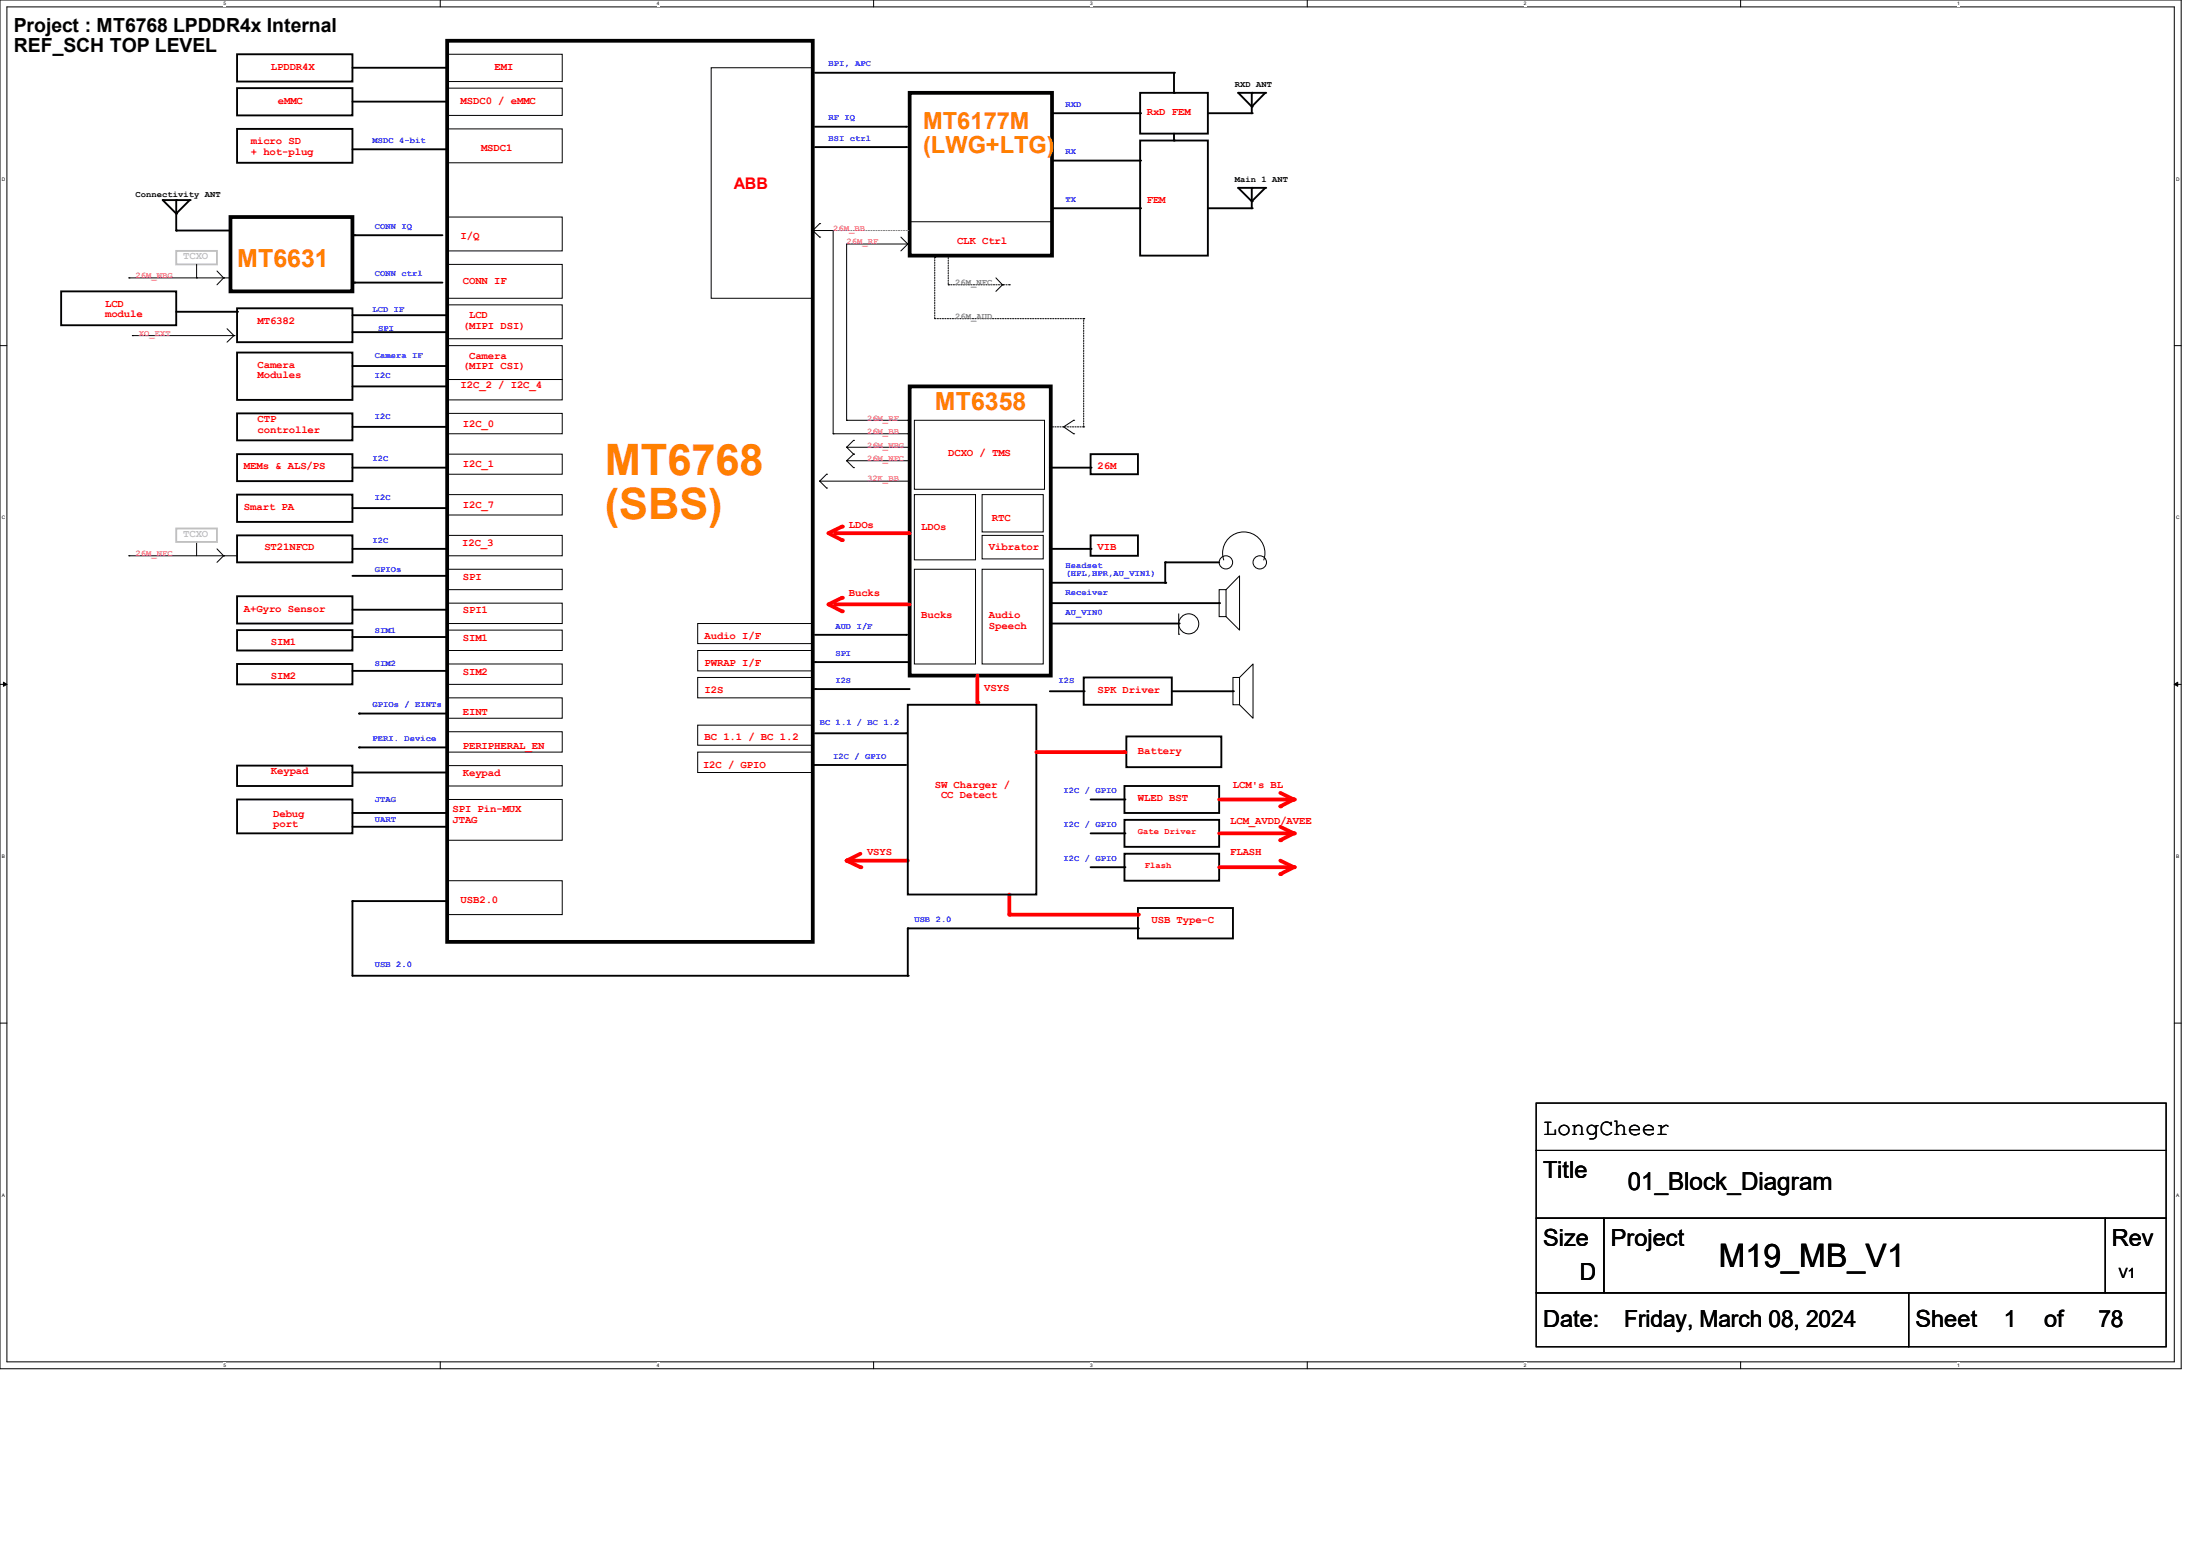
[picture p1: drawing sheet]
<svg xmlns="http://www.w3.org/2000/svg" width="297mm" height="210mm" viewBox="0 0 297 210" stroke-linecap="round" stroke-linejoin="round" font-family="sans-serif">
<path d="M0 0h294.5v184.7h-294.5zM.9 .9h292.6v182.9h-292.6z" fill="none" stroke="#000" stroke-width=".14"/>
<g fill="#fff">
<path d="M30.2 .1h.3v.7h-.3z"/>
<path d="M30.2 183.9h.3v.8h-.3z"/>
</g>
<path d="M59.4 0v.9M59.4 183.8v.9" fill="none" stroke="#000" stroke-width=".14"/>
<g fill="#fff">
<path d="M88.7 .1h.3v.7h-.3z"/>
<path d="M88.7 183.9h.3v.8h-.3z"/>
</g>
<path d="M117.9 0v.9M117.9 183.8v.9" fill="none" stroke="#000" stroke-width=".14"/>
<g fill="#fff">
<path d="M147.2 .1h.3v.7h-.3z"/>
<path d="M147.2 183.9h.3v.8h-.3z"/>
</g>
<path d="M176.5 0v.9M176.5 183.8v.9" fill="none" stroke="#000" stroke-width=".14"/>
<g fill="#fff">
<path d="M205.7 .1h.4v.7h-.4z"/>
<path d="M205.7 183.9h.4v.8h-.4z"/>
</g>
<path d="M235 0v.9M235 183.8v.9" fill="none" stroke="#000" stroke-width=".14"/>
<g fill="#fff">
<path d="M264.2 .1h.4v.7h-.4z"/>
<path d="M264.2 183.9h.4v.8h-.4z"/>
<path d="M.3 23.8h.4v.7h-.4z"/>
<path d="M293.8 23.8h.5v.7h-.5z"/>
<path d="M.3 69.5h.4v.7h-.4z"/>
<path d="M293.8 69.5h.5v.7h-.5z"/>
</g>
<path d="M0 46.7h.9M293.5 46.7h1" fill="none" stroke="#000" stroke-width=".14"/>
<g fill="#fff">
<path d="M.3 115.2h.4v.8h-.4z"/>
<path d="M293.8 115.2h.4v.8h-.4z"/>
</g>
<path d="M0 92.4h.9M293.5 92.4h1" fill="none" stroke="#000" stroke-width=".14"/>
<path d="M.5 92.1l.4 .3-.4 .2zM293.5 92.4l.5-.3v.5z" fill="#000" stroke="#000" stroke-width=".14"/>
<g fill="#fff">
<path d="M.3 161h.3v.7h-.3z"/>
<path d="M293.8 161h.4v.7h-.4z"/>
</g>
<g fill="none" stroke="#000" stroke-width=".14">
<path d="M143.6 57.6l1.3 .9M144.9 58.5h.1M123.4 66.8h8.3v8.8h-8.3zM132.6 66.8h8.2v5h-8.2zM165.2 75.6a2.86 2.86 0 0 1 2.7-3.8 2.86 2.86 0 0 1 2.7 3.8M0 138.1h.9M293.5 138.1h1"/>
<circle cx="165.5" cy="75.9" r=".9"/>
<circle cx="170.1" cy="75.9" r=".9"/>
</g>
<g fill="none" stroke="#000" stroke-width=".25">
<path d="M158.5 19h.1M158.5 18v1M163.1 28.1h5.9M167.2 25.4h.1M167.2 25.4l1.8 1.8M167.2 25.4h3.6M169 27.2h.1M169 25.4h.1M169 28.1h.1M169 25.4v2.7M170.8 25.4h.1M170.8 25.4l-1.8 1.8"/>
<path d="M157.3 75.9h.1M157.3 75.9h7.3M110 89.4h.1M110 85.7h12.3M110 99h12.3M110 89.4h12.8M122.3 85.7h.1M122.3 99h.1M122.6 125.3h31M153.6 122.6h12.9v4.1h-12.9zM153.6 125.3h.1"/>
</g>
<path d="M60.4 5.5h49.3v121.6h-49.3zM122.8 52.2h19.1v39h-19.1z" fill="none" stroke="#000" stroke-width=".51"/>
<path d="M111.8 72l1.9 .9" fill="none" stroke="#f00" stroke-width=".51"/>
<circle cx="113.7" cy="72.9" r=".25" fill="#f00"/>
<path d="M112.8 72h10" fill="none" stroke="#f00" stroke-width=".51"/>
<circle cx="112.8" cy="72" r=".25" fill="#f00"/>
<path d="M113.7 71.1l-1.9 .9" fill="none" stroke="#f00" stroke-width=".51"/>
<circle cx="113.7" cy="71.1" r=".25" fill="#f00"/>
<path d="M111.8 81.6l1.9 .9" fill="none" stroke="#f00" stroke-width=".51"/>
<circle cx="113.7" cy="82.5" r=".25" fill="#f00"/>
<path d="M112.8 81.6h10" fill="none" stroke="#f00" stroke-width=".51"/>
<circle cx="112.8" cy="81.6" r=".25" fill="#f00"/>
<path d="M113.7 80.7l-1.9 .9" fill="none" stroke="#f00" stroke-width=".51"/>
<circle cx="113.7" cy="80.7" r=".25" fill="#f00"/>
<path d="M122.8 29.9h19.2v4.6h-19.2zM126.2 43h20.1M141.7 57.6h4.6M146.3 57.6h.1M146.3 43h.1M132.6 72.3h8.2v3.1h-8.2z" fill="none" stroke="#000" stroke-width=".14"/>
<g fill="none" stroke="#000" stroke-width=".25">
<path d="M110 9.8h48.5M110 17.1h12.3M110 19.9h12.3M122.3 17.1h.1M122.3 19.9h.1M142 15.3h11.9M153.9 12.5h9.2v5.5h-9.2zM153.9 19h9.2v15.5h-9.2zM153.9 15.3h.1M158.5 9.8h.1M158.5 12.5h.1M158.5 9.8v2.7"/>
<path d="M163.1 15.3h5.9M167.2 12.5h.1M167.2 12.5l1.8 1.9M167.2 12.5h3.6M169 14.4h.1M169 12.5h.1M169 15.3h.1M169 12.5v2.8M170.8 12.5h.1M170.8 12.5l-1.8 1.9M22 27h.1M22 27l1.8 1.8"/>
<path d="M22 27h3.6M23.8 28.8h.1M23.8 27h.1M23.8 31.1h.1M23.8 27v4.1M23.8 31.1h7.3M25.6 27h.1M25.6 27l-1.8 1.8M142 21.7h11.9M142 28.1h11.9M153.9 21.7h.1M153.9 28.1h.1"/>
</g>
<path d="M23.8 33.9h5.5v1.8h-5.5z" fill="none" stroke="#c0c0c0" stroke-width=".25"/>
<path d="M122.8 12.5h19.2v22h-19.2z" fill="none" stroke="#000" stroke-width=".51"/>
<path d="M136.3 123.4h17.3" fill="none" stroke="#f00" stroke-width=".51"/>
<circle cx="153.6" cy="123.4" r=".25" fill="#f00"/>
<path d="M132 91.2v3.6" fill="none" stroke="#f00" stroke-width=".51"/>
<circle cx="132" cy="94.8" r=".25" fill="#f00"/>
<path d="M31.1 29.3h16.5v10h-16.5z" fill="none" stroke="#000" stroke-width=".51"/>
<g fill="none" stroke="#000" stroke-width=".25">
<path d="M32 11.9h15.6v3.7h-15.6zM32 17.4h15.6v4.6h-15.6zM47.6 13.7h12.8M60.4 13.7h.1M47.6 20.2h12.8M47.8 31.7h.1M47.8 38.1h.1M47.8 31.7h11.9M47.8 38.1h11.9M60.4 20.2h.1M32 47.6h15.6v6.4h-15.6zM32 55.8h15.6v3.6h-15.6z"/>
<path d="M47.6 49.4h12.8M47.6 52.2h12.8M47.6 57.6h12.8M60.4 49.4h.1M60.4 52.2h.1M60.4 57.6h.1M32 72.3h15.6v3.6h-15.6zM47.6 63.1h12.8M47.6 74.1h12.8M47.6 77.7h12.8M60.4 63.1h.1M60.4 74.1h.1"/>
<path d="M60.4 77.7h.1M147.2 72.3h6.4v2.7h-6.4zM32 85h15.6v2.8h-15.6zM32 89.6h15.6v2.8h-15.6zM47.6 86h12.8M47.6 90.6h12.8M48.5 96.3h.1M48.5 96.3h11.9M60.4 86h.1M60.4 90.6h.1M141.7 93.3h4.6M146.3 91.4h11.9v3.7h-11.9z"/>
<path d="M146.3 93.3h.1M158.2 93.3h8.3M166.5 93.3h.1M32 103.3h15.6v2.8h-15.6zM32 107.9h15.6v4.6h-15.6zM47.6 104.3h12.8M47.6 109.7h12.8M47.6 111.6h12.8M60.4 104.3h.1M60.4 109.7h.1M60.4 111.6h.1M109.7 103.3h.1"/>
<path d="M109.7 103.3h12.6"/>
</g>
<g fill="none" stroke="#000" stroke-width=".14">
<path d="M60.4 11.9h15.5v3.7h-15.5zM60.4 17.4h15.5v4.6h-15.5zM96 9.1h13.7v31.2h-13.7zM60.4 29.3h15.5v4.6h-15.5zM60.4 35.7h15.5v4.6h-15.5zM126.2 34.8h.1M126.2 34.8v8.2M60.4 41.1h15.5v4.6h-15.5zM60.4 46.7h15.5v4.5h-15.5zM60.4 51.2h15.5v2.8h-15.5zM60.4 55.8h15.5v2.7h-15.5zM112.5 58.5h10.1"/>
<path d="M122.6 58.5h.1M123.4 56.7h17.6v9.3h-17.6zM146.3 43h.1M146.3 43v14.6M60.4 61.3h15.5v2.7h-15.5zM60.4 72.3h15.5v2.7h-15.5zM60.4 76.8h15.5v2.8h-15.5zM123.4 76.8h8.3v12.8h-8.3zM132.6 76.8h8.2v12.8h-8.2zM60.4 85h15.5v2.8h-15.5zM60.4 89.6h15.5v2.8h-15.5zM60.4 94.2h15.5v2.7h-15.5z"/>
<path d="M94.2 84.2h15.5v2.7h-15.5zM94.2 87.8h15.5v2.8h-15.5zM94.2 97.9h15.5v2.7h-15.5zM166.5 91.4h.8v3.7h-.8zM167.3 91.4l1.9-1.8v7.3l-1.9-1.8M60.4 103.3h15.5v2.8h-15.5zM60.4 107.9h15.5v5.5h-15.5zM60.4 118.9h15.5v4.5h-15.5zM94.2 101.5h15.5v2.8h-15.5z"/>
</g>
<path d="M114.3 116.2l1.9 .9" fill="none" stroke="#f00" stroke-width=".51"/>
<circle cx="116.2" cy="117.1" r=".25" fill="#f00"/>
<path d="M114.3 116.2h8.3" fill="none" stroke="#f00" stroke-width=".51"/>
<circle cx="114.3" cy="116.2" r=".25" fill="#f00"/>
<path d="M116.2 115.2l-1.9 1" fill="none" stroke="#f00" stroke-width=".51"/>
<circle cx="114.3" cy="116.2" r=".25" fill="#f00"/>
<path d="M136.3 120.7v2.7" fill="none" stroke="#f00" stroke-width=".51"/>
<circle cx="136.3" cy="123.4" r=".25" fill="#f00"/>
<g fill="none" stroke="#000" stroke-width=".25">
<path d="M32 7.3h15.6v3.7h-15.6zM47.6 9.1h12.8M60.4 9.1h.1M32 61.3h15.6v3.6h-15.6zM32 66.8h15.6v3.6h-15.6zM47.6 68.6h12.8M60.4 68.6h.1M141.7 74.1h5.5M141.7 63.1h5.5M141.7 78.7h15.6M147.2 61.3h6.4v2.7h-6.4zM147.2 74.1h.1"/>
<path d="M147.2 63.1h.1M157.3 78.7h.1M157.3 75.9v2.8M32 80.5h15.6v3.7h-15.6zM47.6 82.3h12.8M60.4 82.3h.1M110 93h.1M110 93h12.8M122.6 95.1h17.3v25.6h-17.3zM141.7 81.4h22.9M141.7 84.2h17.4M152.1 99.4h12.8v4.1h-12.8z"/>
<path d="M159.1 84.2h.1M164.6 81.4h.1M48.5 100.9h.1M48.5 100.9h11.9M151.8 115.2h12.8v3.7h-12.8zM151.8 110.7h12.8v3.6h-12.8zM151.8 106.1h12.8v3.6h-12.8zM47.6 121.6h.1M47.6 121.6v10.1h75M47.6 121.6h12.8M60.4 121.6h.1M122.6 131.7h.1"/>
<path d="M122.6 125.3h.1M122.6 125.3v6.4"/>
</g>
<g fill="none" stroke="#000" stroke-width=".14">
<path d="M60.4 7.3h15.5v3.7h-15.5zM17.4 37.5h.1M17.4 37.5h13.7M26.5 37.5h.1M26.5 35.7v1.8M29.3 36.6l.9 .9M30.2 37.5h.1M30.2 37.5l-.9 .9M109.7 31.1h2.8M109.7 31.1l1 .9M110.7 30.2h.1M110.7 32h.1"/>
<path d="M110.7 30.2l-1 .9M112.5 31.1h.1M112.5 31.1v27.4M121.6 32l1 .9M122.6 32.9h.1M122.6 32.9h-8.3v23.8M122.6 32.9l-1 1M128 38.4h.1M128 38.4h8.3M128 34.8v3.6M134.5 37.5l.8 .9M135.3 38.4h.1"/>
<path d="M135.3 38.4l-.8 .9M136.3 38.4h.1M112.5 58.5h.1M114.3 56.7h.1M114.3 56.7h8.3M115.2 59.4h.1M115.2 59.4l-.9 1M122.6 56.7h.1M144.9 56.7h.1M144.9 56.7l-1.3 .9M17.4 75h.1M17.4 75h14.6"/>
<path d="M26.5 73.2h.1M26.5 73.2v1.8M29.3 74.1l.9 .9M30.2 75h.1M30.2 75l-.9 .9M60.4 66.8h15.5v2.7h-15.5zM110.7 64.9h.1M110.7 64.9h11.9M110.7 64.9l.9 1M111.6 64h.1M111.6 65.9h.1M111.6 64l-.9 .9"/>
<path d="M114.3 60.4h.1M114.3 62.2h.1M114.3 60.4h8.3M114.3 60.4l.9 .9M114.3 62.2h8.3M114.3 62.2l.9 .9M115.2 61.3h.1M115.2 63.1h.1M115.2 61.3l-.9 .9M164.6 79.6h.9v3.6h-.9zM165.5 79.6l1.8-1.9v7.3l-1.8-1.8M60.4 98.8h15.5v2.7h-15.5z"/>
<path d="M60.4 81.4h15.5v2.8h-15.5zM94.2 91.4h15.5v2.8h-15.5zM159.1 85.6h.1M159.1 82.8v2.8"/>
<circle cx="160.5" cy="84.2" r="1.35"/>
</g>
<path d="M112.5 31.1h10.1M122.6 31.1h.1" fill="none" stroke="#808080" stroke-width=".14"/>
<path d="M23.8 71.3h5.5v1.9h-5.5z" fill="none" stroke="#c0c0c0" stroke-width=".25"/>
<path d="M139.9 101.5h11.9" fill="none" stroke="#f00" stroke-width=".51"/>
<circle cx="151.8" cy="101.5" r=".25" fill="#f00"/>
<path d="M172.8 107l1.9 .9" fill="none" stroke="#f00" stroke-width=".51"/>
<circle cx="174.7" cy="107.9" r=".25" fill="#f00"/>
<path d="M174.7 107.9l-1.9 .9" fill="none" stroke="#f00" stroke-width=".51"/>
<circle cx="172.8" cy="108.8" r=".25" fill="#f00"/>
<path d="M164.6 107.9h10.1" fill="none" stroke="#f00" stroke-width=".51"/>
<circle cx="174.7" cy="107.9" r=".25" fill="#f00"/>
<path d="M172.8 111.6l1.9 .9" fill="none" stroke="#f00" stroke-width=".51"/>
<circle cx="174.7" cy="112.5" r=".25" fill="#f00"/>
<path d="M174.7 112.5l-1.9 .9" fill="none" stroke="#f00" stroke-width=".51"/>
<circle cx="172.8" cy="113.4" r=".25" fill="#f00"/>
<path d="M164.6 112.5h10.1" fill="none" stroke="#f00" stroke-width=".51"/>
<circle cx="174.7" cy="112.5" r=".25" fill="#f00"/>
<path d="M172.8 116.2l1.9 .9" fill="none" stroke="#f00" stroke-width=".51"/>
<circle cx="174.7" cy="117.1" r=".25" fill="#f00"/>
<path d="M174.7 117.1l-1.9 .9" fill="none" stroke="#f00" stroke-width=".51"/>
<circle cx="172.8" cy="118" r=".25" fill="#f00"/>
<path d="M164.6 117.1h10.1" fill="none" stroke="#f00" stroke-width=".51"/>
<circle cx="174.7" cy="117.1" r=".25" fill="#f00"/>
<g fill="none" stroke="#000" stroke-width=".25">
<path d="M8.3 39.3h15.5v4.6h-15.5zM23.8 42.1h8.2M32 41.6h15.6v4.6h-15.6zM32 42.1h.1M47.6 42.5h12.8M47.6 44.8h12.8M60.4 42.5h.1M60.4 44.8h.1M147.2 107.9h4.6M147.2 112.5h4.6M147.2 117.1h4.6M151.8 107.9h.1"/>
<path d="M151.8 112.5h.1M151.8 117.1h.1"/>
</g>
<path d="M17.9 45.3h.1M17.9 45.3h13.7M30.6 44.4l1 .9M31.6 45.3h.1M31.6 45.3l-1 .9M207.4 155.3h85v9.1h-85zM207.4 148.9h85v6.4h-85zM207.4 164.4h9.1v10.1h-9.1zM207.4 174.5h50.3v7.3h-50.3zM216.5 164.4h67.7v10.1h-67.7zM257.7 174.5h34.7v7.3h-34.7zM284.2 164.4h8.2v10.1h-8.2z" fill="none" stroke="#000" stroke-width=".14"/>
<g font-size="5.8" fill="#ff8000">
<text x="81.7" y="64.1">MT6768</text>
<text x="81.7" y="70.1">(SBS)</text>
</g>
<text font-size="4.4" x="232.1" y="171.1">M19_MB_V1</text>
<g font-size="3.3" fill="#ff8000">
<text x="32" y="36.1">MT6631</text>
<text x="126.2" y="55.3">MT6358</text>
</g>
<text font-size="3.3" x="219.8" y="160.6">01_Block_Diagram</text>
<g font-size="3.2" fill="#ff8000">
<text x="124.6" y="17.4">MT6177M</text>
<text x="124.6" y="20.6">(LWG+LTG)</text>
</g>
<g font-size="3.2">
<text x="208.3" y="153.2">LongCheer</text>
<text x="208.3" y="159">Title</text>
<text x="208.3" y="168.2">Size</text>
<text x="213.3" y="172.8">D</text>
<text x="217.5" y="168.2">Project</text>
<text x="285.1" y="168.2">Rev</text>
<text x="208.3" y="179.2">Date:</text>
<text x="219.3" y="179.2">Friday, March 08, 2024</text>
<text x="258.6" y="179.2">Sheet</text>
<text x="270.5" y="179.2">1</text>
<text x="276" y="179.2">of</text>
<text x="283.3" y="179.2">78</text>
</g>
<g font-size="2.6">
<text x="1.9" y="4.3">Project : MT6768 LPDDR4x Internal</text>
<text x="1.9" y="7">REF_SCH TOP LEVEL</text>
</g>
<text font-size="2.2" fill="#f00" x="99.1" y="25.6">ABB</text>
<text font-size="1.9" x="286.1" y="172.5">V1</text>
<g font-size="1.4" fill="#f00">
<text x="36.6" y="9.4">LPDDR4X</text>
<text x="66.8" y="9.4">EMI</text>
<text x="37.5" y="14">eMMC</text>
<text x="62.2" y="14">MSDC0 / eMMC</text>
<text x="154.8" y="15.5">RxD FEM</text>
<text x="33.9" y="19.4">micro SD</text>
<text x="33.9" y="20.9">+ hot-plug</text>
<text x="64.9" y="20.4">MSDC1</text>
<text x="154.8" y="27.4">FEM</text>
<text x="62.2" y="32.3">I/Q</text>
<text x="129.2" y="32.9">CLK Ctrl</text>
<text x="14.2" y="41.4">LCD</text>
<text x="62.5" y="38.4">CONN IF</text>
<text x="14.2" y="42.8">module</text>
<text x="34.8" y="43.7">MT6382</text>
<text x="62.5" y="44.4">(MIPI DSI)</text>
<text x="63.3" y="43">LCD</text>
<text x="34.8" y="49.6">Camera</text>
<text x="34.8" y="51.1">Modules</text>
<text x="62.2" y="52.4">I2C_2 / I2C_4</text>
<text x="62.5" y="49.9">(MIPI CSI)</text>
<text x="63.3" y="48.4">Camera</text>
<text x="34.8" y="56.9">CTP</text>
<text x="34.8" y="58.4">controller</text>
<text x="62.5" y="57.6">I2C_0</text>
<text x="32.9" y="63.3">MEMs &amp; ALS/PS</text>
<text x="62.5" y="63.1">I2C_1</text>
<text x="128" y="61.5">DCXO / TMS</text>
<text x="148.2" y="63.3">26M</text>
<text x="32.9" y="68.8">Smart PA</text>
<text x="62.5" y="68.5">I2C_7</text>
<text x="114.6" y="71.3">LDOs</text>
<text x="124.4" y="71.6">LDOs</text>
<text x="133.9" y="70.3">RTC</text>
<text x="35.7" y="74.3">ST21NFCD</text>
<text x="62.4" y="73.7">I2C_3</text>
<text x="133.5" y="74.3">Vibrator</text>
<text x="148.2" y="74.3">VIB</text>
<text x="32.9" y="82.5">A+Gyro Sensor</text>
<text x="62.5" y="78.2">SPI</text>
<text x="62.5" y="82.8">SPI1</text>
<text x="114.6" y="80.4">Bucks</text>
<text x="124.4" y="83.4">Bucks</text>
<text x="133.5" y="83.4">Audio</text>
<text x="36.6" y="87.1">SIM1</text>
<text x="62.5" y="86.5">SIM1</text>
<text x="95.1" y="89.9">PWRAP I/F</text>
<text x="95.1" y="86.2">Audio I/F</text>
<text x="133.5" y="84.9">Speech</text>
<text x="36.6" y="91.7">SIM2</text>
<text x="62.5" y="91.1">SIM2</text>
<text x="95.1" y="93.5">I2S</text>
<text x="132.9" y="93.3">VSYS</text>
<text x="148.2" y="93.5">SPK Driver</text>
<text x="62.5" y="96.5">EINT</text>
<text x="62.5" y="101.1">PERIPHERAL_EN</text>
<text x="95.1" y="99.9">BC 1.1 / BC 1.2</text>
<text x="153.6" y="101.7">Battery</text>
<text x="36.6" y="104.5">Keypad</text>
<text x="62.5" y="104.8">Keypad</text>
<text x="94.9" y="103.7">I2C / GPIO</text>
<text x="126.2" y="106.3">SW Charger /</text>
<text x="127" y="107.7">CC Detect</text>
<text x="166.5" y="106.3">LCM's BL</text>
<text x="36.9" y="110.2">Debug</text>
<text x="36.9" y="111.7">port</text>
<text x="61.1" y="109.6">SPI Pin-MUX</text>
<text x="61.1" y="111">JTAG</text>
<text x="153.6" y="108.2">WLED BST</text>
<text x="166.1" y="111.2">LCM_AVDD/AVEE</text>
<text x="117.1" y="115.4">VSYS</text>
<text x="166.1" y="115.4">FLASH</text>
<text x="62.2" y="121.9">USB2.0</text>
<text x="155.4" y="124.6">USB Type-C</text>
</g>
<g font-size="1.4" fill="#c0c0c0">
<text x="24.7" y="35">TCXO</text>
<text x="24.7" y="72.5">TCXO</text>
</g>
<g font-size="1.2" fill="#00f">
<text x="111.8" y="8.9">BPI, APC</text>
<text x="111.8" y="16.3">RF IQ</text>
<text x="143.8" y="14.4">RXD</text>
<text x="50.3" y="19.3">MSDC 4-bit</text>
<text x="111.8" y="19">BSI ctrl</text>
<text x="143.8" y="20.8">RX</text>
<text x="143.8" y="27.2">TX</text>
<text x="50.6" y="30.9">CONN IQ</text>
<text x="50.6" y="37.3">CONN ctrl</text>
<text x="50.3" y="42.1">LCD IF</text>
<text x="51.1" y="44.6">SPI</text>
<text x="50.6" y="48.3">Camera IF</text>
<text x="50.6" y="51">I2C</text>
<text x="50.6" y="56.5">I2C</text>
<text x="50.3" y="62.3">I2C</text>
<text x="50.6" y="67.5">I2C</text>
<text x="50.3" y="73.2">I2C</text>
<text x="50.6" y="77.2">GPIOs</text>
<text x="143.8" y="76.6">Headset</text>
<text x="143.8" y="77.8">(HPL,HPR,AU_VIN1)</text>
<text x="143.8" y="80.3">Receiver</text>
<text x="143.8" y="83">AU_VIN0</text>
<text x="50.6" y="85.4">SIM1</text>
<text x="50.6" y="90">SIM2</text>
<text x="112.8" y="84.8">AUD I/F</text>
<text x="112.8" y="88.5">SPI</text>
<text x="50.3" y="95.5">GPIOs / EINTs</text>
<text x="112.8" y="92.2">I2S</text>
<text x="142.9" y="92.2">I2S</text>
<text x="50.3" y="100">PERI. Device</text>
<text x="110.7" y="97.9">BC 1.1 / BC 1.2</text>
<text x="112.5" y="102.5">I2C / GPIO</text>
<text x="143.6" y="107.1">I2C / GPIO</text>
<text x="50.6" y="111">UART</text>
<text x="50.6" y="108.2">JTAG</text>
<text x="143.6" y="111.6">I2C / GPIO</text>
<text x="143.6" y="116.2">I2C / GPIO</text>
<text x="123.4" y="124.4">USB 2.0</text>
<text x="50.6" y="130.6">USB 2.0</text>
</g>
<g font-size="1.2">
<text x="166.7" y="11.7">RXD ANT</text>
<text x="18.3" y="26.6">Connectivity ANT</text>
<text x="166.7" y="24.5">Main 1 ANT</text>
</g>
<g font-size="1.2" fill="#f0f">
<text x="112.5" y="31.2">26M_BB</text>
<text x="114.3" y="33">26M_RF</text>
<text x="18.3" y="37.5">26M_WBG</text>
<text x="18.8" y="45.3">XO_EXT</text>
<text x="117.1" y="58.6">26M_BB</text>
<text x="117.1" y="56.8">26M_RF</text>
<text x="117.1" y="65">32K_BB</text>
<text x="117.1" y="60.4">26M_WBG</text>
<text x="117.1" y="62.3">26M_NFC</text>
<text x="18.3" y="75.1">26M_NFC</text>
</g>
<g font-size="1.2" fill="#808080">
<text x="128.9" y="38.5">26M_NFC</text>
<text x="128.9" y="43.1">26M_AUD</text>
</g>
<g font-size="1.2" fill="#f00">
<text x="153.6" y="112.6">Gate Driver</text>
<text x="154.6" y="117.1">Flash</text>
</g>
<g font-size=".6">
<text x="30.2" y=".7">5</text>
<text x="88.7" y=".7">4</text>
<text x="147.2" y=".7">3</text>
<text x="205.7" y=".7">2</text>
<text x="264.2" y=".7">1</text>
<text x=".3" y="24.4">D</text>
<text x="293.8" y="24.4">D</text>
<text x=".3" y="70.1">C</text>
<text x="293.8" y="70.1">C</text>
<text x=".3" y="115.8">B</text>
<text x="293.8" y="115.8">B</text>
<text x=".3" y="161.5">A</text>
<text x="293.8" y="161.5">A</text>
<text x="30.2" y="184.5">5</text>
<text x="88.7" y="184.5">4</text>
<text x="147.2" y="184.5">3</text>
<text x="205.7" y="184.5">2</text>
<text x="264.2" y="184.5">1</text>
</g>
</svg>
